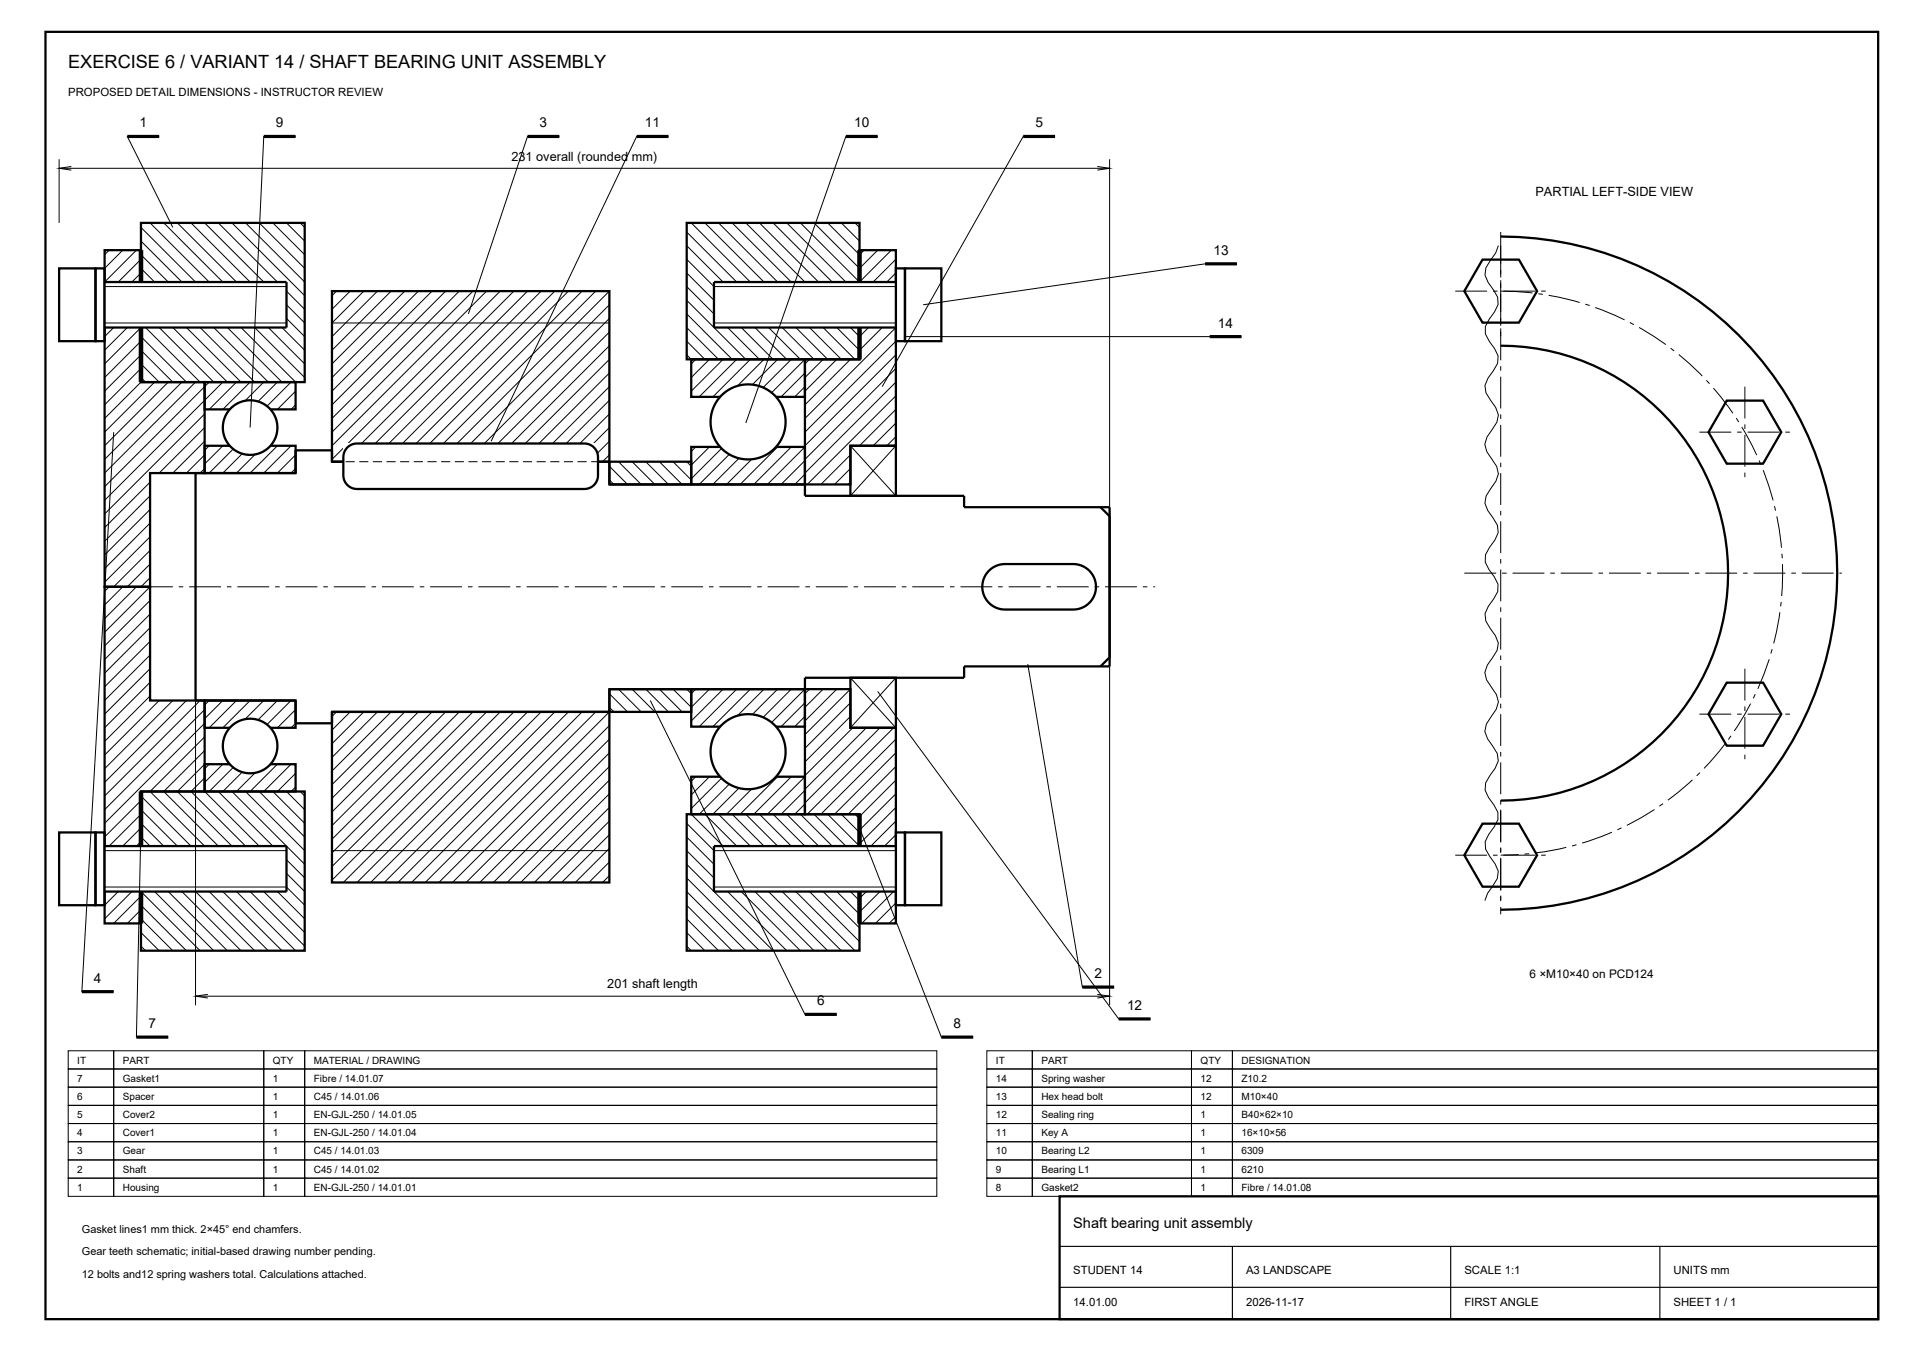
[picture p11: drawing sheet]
<svg xmlns="http://www.w3.org/2000/svg" width="420mm" height="297mm" viewBox="0 0 420 297" stroke-linecap="round" stroke-linejoin="round" font-family="sans-serif">
<path d="M10 7h403v283h-403zM31 49h36v35h-36zM151 49h38v30h-38zM45 98h20v6h-20zM45 84h20v6h-20zM43 104h22v-5h8v2.5h61v5h43v2.5h35v2.5h32v35h-32v2.5h-35v2.5h-43v5h-61v2.5h-8v-5h-22zM31 174h36v35h-36zM151 179h38v30h-38zM233 263h180v27h-180z" fill="none" stroke="#000" stroke-width=".5"/>
<path d="M233 274h180M271 274v16M319 274v16M365 274v16M233 283h180" fill="none" stroke="#000" stroke-width=".25"/>
<path d="M31 129h223" fill="none" stroke="#000" stroke-width=".22" stroke-dasharray="7 1.3 1 1.3" stroke-linecap="butt"/>
<g fill="none" stroke="#000" stroke-width=".22">
<path d="M31 50l34 34M31 53l31 31M31 56l28 28M31 59l25 25M33 49l34 34M36 49l31 31M39 49l28 28M42 49l25 25M45 49l22 22M48 49l19 19M51 49l16 16M54 49l13 13"/>
<path d="M57 49l10 10M60 49l7 7M63 49l4 4M66 49l1 1M151 51l28 28M151 54l25 25M151 57l22 22M152 49l30 30M155 49l30 30M158 49l30 30M161 49l28 28M164 49l25 25"/>
<path d="M167 49l22 22M170 49l19 19M173 49l16 16M176 49l13 13M179 49l10 10M182 49l7 7M185 49l4 4M188 49l1 1M31 62l22 22M31 65l19 19M31 68l16 16M31 71l13 13"/>
<path d="M31 74l10 10M31 77l7 7M151 60l19 19M151 63l16 16M151 66l13 13M151 69l10 10M151 72l7 7M151 75l4 4M151 78l1 1M31 80l4 4M31 83l1 1M46 98l-1 1"/>
<path d="M46 84l-1 1M49 98l-4 4M49 84l-4 4M52 98l-6 6M52 84l-6 6M55 98l-6 6M55 84l-6 6M58 98l-6 6M58 84l-6 6M61 98l-6 6M61 84l-6 6M64 98l-6 6"/>
<path d="M64 84l-6 6M65 86l-4 4M65 89l-1 1M65 100l-4 4M65 103l-1 1M31 175l34 34M31 178l31 31M33 174l34 34M36 174l31 31M39 174l28 28M42 174l25 25M45 174l22 22"/>
<path d="M48 174l19 19M51 174l16 16M54 174l13 13M57 174l10 10M60 174l7 7M63 174l4 4M66 174l1 1M152 179l30 30M155 179l30 30M158 179l30 30M161 179l28 28M164 179l25 25"/>
<path d="M167 179l22 22M170 179l19 19M173 179l16 16M176 179l13 13M179 179l10 10M182 179l7 7M185 179l4 4M188 179l1 1M31 181l28 28M31 184l25 25M31 187l22 22M31 190l19 19"/>
<path d="M31 193l16 16M31 196l13 13M31 199l10 10M151 181l28 28M151 184l25 25M151 187l22 22M151 190l19 19M151 193l16 16M151 196l13 13M151 199l10 10M31 202l7 7M31 205l4 4"/>
<path d="M31 208l1 1M151 202l7 7M151 205l4 4M151 208l1 1"/>
</g>
<circle cx="55" cy="94" r="6" fill="#fff"/>
<g fill="none" stroke="#000" stroke-width=".5">
<path d="M45 154h20v6h-20zM45 168h20v6h-20z"/>
<circle cx="55" cy="94" r="6"/>
</g>
<g fill="none" stroke="#000" stroke-width=".22">
<path d="M46 154l-1 1M49 154l-4 4M52 154l-6 6M55 154l-6 6M58 154l-6 6M61 154l-6 6M64 154l-6 6M65 156l-4 4M65 159l-1 1M46 168l-1 1M49 168l-4 4M52 168l-6 6"/>
<path d="M55 168l-6 6M58 168l-6 6M61 168l-6 6M64 168l-6 6M65 170l-4 4M65 173l-1 1"/>
</g>
<circle cx="55" cy="164" r="6" fill="#fff"/>
<g fill="none" stroke="#000" stroke-width=".5">
<path d="M152 79h25v8.3h-25zM152 98.3h25v8.2h-25z"/>
<circle cx="55" cy="164" r="6"/>
</g>
<g fill="none" stroke="#000" stroke-width=".22">
<path d="M153 79l-1 1M156 79l-4 4M159 79l-7 7M162 79l-8.2 8.3M165 79l-8.3 8.3M168 79l-8.3 8.3M171 79l-8.2 8.3M174 79l-8.3 8.3M177 79l-8.2 8.3M153 98.3l-1 .9M156 98.3l-4 4M159 98.3l-7 7"/>
<path d="M162 98.3l-8.2 8.2M165 98.3l-8.3 8.2M168 98.3l-8.3 8.2M171 98.3l-8.2 8.2M174 98.3l-8.3 8.2M177 98.3l-8.2 8.2M177 82l-5.2 5.3M177 85l-2.3 2.3M177 101.2l-5.2 5.3M177 104.2l-2.3 2.3"/>
</g>
<circle cx="164.5" cy="92.8" r="8.3" fill="#fff"/>
<g fill="none" stroke="#000" stroke-width=".5">
<path d="M152 151.5h25v8.3h-25zM152 170.8h25v8.2h-25z"/>
<circle cx="164.5" cy="92.7" r="8.2"/>
</g>
<g fill="none" stroke="#000" stroke-width=".22">
<path d="M153 151.5l-1 1M156 151.5l-4 4M159 151.5l-7 7M162 151.5l-8.2 8.3M165 151.5l-8.3 8.3M168 151.5l-8.3 8.3M171 151.5l-8.2 8.3M174 151.5l-8.3 8.3M177 151.5l-8.2 8.3M177 154.5l-5.2 5.3M177 157.5l-2.3 2.3M153 170.8l-1 .9"/>
<path d="M156 170.8l-4 4M159 170.8l-7 7M162 170.8l-8.2 8.2M165 170.8l-8.3 8.2M168 170.8l-8.3 8.2M171 170.8l-8.2 8.2M174 170.8l-8.3 8.2M177 170.8l-8.2 8.2M177 173.7l-5.2 5.3M177 176.8l-2.3 2.2"/>
</g>
<circle cx="164.5" cy="165.3" r="8.3" fill="#fff"/>
<g fill="none" stroke="#000" stroke-width=".5">
<path d="M73 64h61v37.5h-61zM73 156.5h61v37.5h-61z"/>
<circle cx="164.5" cy="165.3" r="8.3"/>
</g>
<g fill="none" stroke="#000" stroke-width=".22">
<path d="M74 64l-1 1M77 64l-4 4M80 64l-7 7h61M83 64l-10 10M86 64l-13 13M89 64l-16 16M92 64l-19 19M95 64l-22 22M98 64l-25 25M101 64l-28 28M104 64l-31 31M107 64l-34 34"/>
<path d="M110 64l-37 37M113 64l-37.5 37.5M116 64l-37.5 37.5M119 64l-37.5 37.5M122 64l-37.5 37.5M125 64l-37.5 37.5M128 64l-37.5 37.5M131 64l-37.5 37.5M134 64l-37.5 37.5M134 67l-34.5 34.5M134 70l-31.5 31.5M134 73l-28.5 28.5"/>
<path d="M134 76l-25.5 25.5M134 79l-22.5 22.5M134 82l-19.5 19.5M134 85l-16.5 16.5M134 88l-13.5 13.5M134 91l-10.5 10.5M134 94l-7.5 7.5M134 97l-4.5 4.5M134 100l-1.5 1.5M74 156.5l-1 1M77 156.5l-4 4M80 156.5l-7 7"/>
<path d="M83 156.5l-10 10M86 156.5l-13 13M89 156.5l-16 16M92 156.5l-19 19M95 156.5l-22 22M98 156.5l-25 25M101 156.5l-28 28M104 156.5l-31 31M107 156.5l-34 34M110 156.5l-37 37M113 156.5l-37.5 37.5M116 156.5l-37.5 37.5"/>
<path d="M119 156.5l-37.5 37.5M122 156.5l-37.5 37.5M125 156.5l-37.5 37.5M128 156.5l-37.5 37.5M131 156.5l-37.5 37.5M134 156.5l-37.5 37.5M134 159.5l-34.5 34.5M134 162.5l-31.5 31.5M134 165.5l-28.5 28.5M134 168.5l-25.5 25.5M134 171.5l-22.5 22.5M134 174.5l-19.5 19.5"/>
<path d="M134 177.5l-16.5 16.5M73 187h61M134 180.5l-13.5 13.5M134 183.5l-10.5 10.5M134 186.5l-7.5 7.5M134 189.5l-4.5 4.5M134 192.5l-1.5 1.5"/>
</g>
<path d="M75.5 97.5h56v10h-56z" fill-rule="evenodd" fill="#fff"/>
<path d="M23 55h8v29h14v20h-12v25h-10zM189 55h8v43h-10v8.5h-10v-27.5h12zM76.4 98.4a3 3 0 0 1 2.1-.9h50a3 3 0 0 1 3 3v4a3 3 0 0 1-3 3h-50a3 3 0 0 1-3-3v-4a3 3 0 0 1 .9-2.1zM187 98h10v11h-10zM134 101.5h18v5h-18zM23 129h10v25h12v20h-14v29h-8zM134 151.5h18v5h-18zM177 151.5h10v8.5h10v43h-8v-24h-12zM187 149h10v11h-10z" fill="none" stroke="#000" stroke-width=".5"/>
<path d="M73 101.5h61" fill="none" stroke="#000" stroke-width=".22" stroke-dasharray="2 1" stroke-linecap="butt"/>
<g fill="none" stroke="#000" stroke-width=".22">
<path d="M24 55l-1 1M27 55l-4 4M30 55l-7 7M31 57l-8 8M190 55l-1 1M193 55l-4 4M196 55l-7 7M197 57l-8 8M31 60l-8 8M31 63l-8 8M31 66l-8 8M31 69l-8 8"/>
<path d="M31 72l-8 8M31 75l-8 8M31 78l-8 8M178 79l-1 1M181 79l-4 4M184 79l-7 7M187 79l-10 10M197 60l-8 8M197 63l-8 8M197 66l-8 8M197 69l-8 8M197 72l-20 20"/>
<path d="M197 75l-20 20M197 78l-20 20M31 81l-8 8M31 84l-8 8M34 84l-11 11M37 84l-14 14M40 84l-17 17M43 84l-20 20M45 85l-22 22M45 88l-22 22M45 91l-22 22M45 94l-10 10"/>
<path d="M45 97l-7 7M187 98l10 11M197 81l-20 20M197 84l-20 20M197 87l-19.5 19.5M197 90l-8 8M197 93l-5 5M197 96l-2 2M197 98l-10 11M33 106l-10 10M33 109l-10 10M33 112l-10 10"/>
<path d="M33 115l-10 10M33 118l-10 10M45 100l-4 4M45 103l-1 1M134 102.5l4 4M134 105.5l1 1M136 101.5l5 5M139 101.5l5 5M142 101.5l5 5M145 101.5l5 5M148 101.5l4 4M151 101.5l1 1"/>
<path d="M187 100l-6.5 6.5M187 103l-3.5 3.5M187 106l-.5 .5M24 129l-1 1M27 129l-4 4M30 129l-7 7M33 121l-8 8M33 124l-5 5M33 127l-2 2M33 129l-10 10M33 132l-10 10M33 135l-10 10"/>
<path d="M33 138l-10 10M33 141l-10 10M33 144l-10 10M33 147l-10 10M33 150l-10 10M33 153l-10 10M35 154l-12 12M38 154l-15 15M41 154l-18 18M44 154l-21 21M45 156l-22 22M45 159l-22 22"/>
<path d="M134 152.5l4 4M134 155.5l1 1M136 151.5l5 5M139 151.5l5 5M142 151.5l5 5M145 151.5l5 5M148 151.5l4 4M151 151.5l1 1M178 151.5l-1 1M181 151.5l-4 4M184 151.5l-7 7M187 151.5l-10 10"/>
<path d="M187 154.5l-10 10M187 157.5l-10 10M187 149l10 11M187.5 160l-10.5 10.5M190.5 160l-13.5 13.5M193.5 160l-16.5 16.5M196.5 160l-19 19M197 149l-10 11M31 176l-8 8M31 179l-8 8M45 162l-12 12M45 165l-9 9"/>
<path d="M45 168l-6 6M45 171l-3 3M197 162.5l-16.5 16.5M197 165.5l-13.5 13.5M197 168.5l-10.5 10.5M197 171.5l-8 8M197 174.5l-8 8M197 177.5l-8 8M31 182l-8 8M31 185l-8 8M31 188l-8 8M31 191l-8 8"/>
<path d="M31 194l-8 8M31 197l-6 6M197 180.5l-8 8M197 183.5l-8 8M197 186.5l-8 8M197 189.5l-8 8M197 192.5l-8 8M197 195.5l-7.5 7.5M197 198.5l-4.5 4.5M31 200l-3 3M197 201.5l-1.5 1.5"/>
</g>
<path d="M31 55v29M189 55v24M31 174v29M189 179v24" fill="none" stroke="#000" stroke-width="1" stroke-linecap="butt"/>
<path d="M23 62h40v10h-40z" fill-rule="evenodd" fill="#fff"/>
<path d="M13 59h8v16h-8zM21 59h2v16h-2zM23 62h40v10h-40" fill="none" stroke="#000" stroke-width=".5"/>
<path d="M23 63h40M23 71h40" fill="none" stroke="#000" stroke-width=".22"/>
<path d="M157 62h40v10h-40z" fill-rule="evenodd" fill="#fff"/>
<path d="M197 59h2v16h-2zM199 59h8v16h-8zM197 62h-40v10h40" fill="none" stroke="#000" stroke-width=".5"/>
<path d="M157 63h40M157 71h40" fill="none" stroke="#000" stroke-width=".22"/>
<path d="M23 186h40v10h-40z" fill-rule="evenodd" fill="#fff"/>
<path d="M13 183h8v16h-8zM21 183h2v16h-2zM23 186h40v10h-40" fill="none" stroke="#000" stroke-width=".5"/>
<path d="M23 187h40M23 195h40" fill="none" stroke="#000" stroke-width=".22"/>
<path d="M157 186h40v10h-40z" fill-rule="evenodd" fill="#fff"/>
<path d="M326 57.1h8l4 6.9-4 6.9h-8l-4-6.9zM330 52a74 74 0 0 1 74 74 74 74 0 0 1-74 74M330 76a50 50 0 0 1 50 50 50 50 0 0 1-50 50M379.7 88.1h8l4 6.9-4 6.9h-8l-4-6.9zM242 111.5l2 2v31l-2 2M217.5 125.5a5 5 0 0 1 3.5-1.5h15a5 5 0 0 1 5 5 5 5 0 0 1-5 5h-15a5 5 0 0 1-4.6-3.1 5 5 0 0 1 1.1-5.4zM379.7 150.1h8l4 6.9-4 6.9h-8l-4-6.9zM197 183h2v16h-2zM197 186h-40v10h40M199 183h8v16h-8zM326 181.1h8l4 6.9-4 6.9h-8l-4-6.9z" fill="none" stroke="#000" stroke-width=".5"/>
<g fill="none" stroke="#000" stroke-width=".22">
<path d="M13 35v14M13 37h231M15.7 36.6l-2.7 .4 2.7 .4M35 30h-7l10 20M65 30h-7l-3 64M123 30h-7l-13 39M147 30h-7l-32 67M193 30h-7l-22 63M232 30h-7l-31 55M241.3 36.6l2.7 .4-2.7 .4M244 35v76.5M272 58h-7l-62 9"/>
<path d="M329.5 54l-.6 1.6-2.1 3.3-.3 1.6 .7 1.6 2.1 3.2 .1 1.6-.8 1.7-1.1 1.6-.9 1.6v1.6l.9 1.6 1.2 1.7 .7 1.6-.1 1.6-2.1 3.2-.7 1.6 .3 1.7 2.1 3.2 .6 1.6-.3 1.6-2.2 3.3-.5 1.6 .4 1.6 2.2 3.2 .4 1.7-.5 1.6-2.2 3.2-.3 1.6 .7 1.6 2.1 3.3 .1 1.6-.7 1.6-1.2 1.6-.8 1.7-.1 1.6 2.8 4.8-.1 1.6-.8 1.7-1.2 1.6-.7 1.6 .1 1.6 2.1 3.3 .7 1.6-.3 1.6-2.2 3.2-.5 1.6 .4 1.7 2.2 3.2 .4 1.6-.5 1.6-2.2 3.3-.3 1.6 .6 1.6 2.1 3.2 .3 1.7-.7 1.6-2.1 3.2-.1 1.6 .7 1.6 1.2 1.7 .9 1.6v1.6l-.9 1.6-1.1 1.6-.8 1.7 .1 1.6 2.1 3.2 .7 1.6-.3 1.6-2.1 3.3-.6 1.6M199 74h74M25 95l-7 123h7M43 154v67M143 154l34 69h7M193 152l53 72h7M226 146l12 71h7M244 146.5v74.5M31 181l-1 47h7M157 187h40M157 195h40M189 182l18 46h7"/>
<path d="M43 219h201M45.7 218.6l-2.7 .4 2.7 .4M241.3 218.6l2.7 .4-2.7 .4M15 231h10v4h-10zM15 235h10v4h-10zM15 239h10v4h-10zM25 231h33v4h-33zM25 235h33v4h-33zM25 239h33v4h-33zM58 231h9v4h-9zM58 235h9v4h-9zM58 239h9v4h-9z"/>
<path d="M67 231h139v4h-139zM67 235h139v4h-139zM67 239h139v4h-139zM217 231h10v4h-10zM217 235h10v4h-10zM217 239h10v4h-10zM227 231h35v4h-35zM227 235h35v4h-35zM227 239h35v4h-35zM262 231h9v4h-9zM262 235h9v4h-9zM262 239h9v4h-9z"/>
<path d="M271 231h142v4h-142zM271 235h142v4h-142zM271 239h142v4h-142zM15 243h10v4h-10zM15 247h10v4h-10zM15 251h10v4h-10zM15 255h10v4h-10zM15 259h10v4h-10zM25 243h33v4h-33zM25 247h33v4h-33zM25 251h33v4h-33zM25 255h33v4h-33z"/>
<path d="M25 259h33v4h-33zM58 243h9v4h-9zM58 247h9v4h-9zM58 251h9v4h-9zM58 255h9v4h-9zM58 259h9v4h-9zM67 243h139v4h-139zM67 247h139v4h-139zM67 251h139v4h-139zM67 255h139v4h-139zM67 259h139v4h-139zM217 243h10v4h-10z"/>
<path d="M217 247h10v4h-10zM217 251h10v4h-10zM217 255h10v4h-10zM217 259h10v4h-10zM227 243h35v4h-35zM227 247h35v4h-35zM227 251h35v4h-35zM227 255h35v4h-35zM227 259h35v4h-35zM262 243h9v4h-9zM262 247h9v4h-9zM262 251h9v4h-9z"/>
<path d="M262 255h9v4h-9zM262 259h9v4h-9zM271 243h142v4h-142zM271 247h142v4h-142zM271 251h142v4h-142zM271 255h142v4h-142zM271 259h142v4h-142z"/>
</g>
<path d="M330 51v150M330 54v20M320 64h20M330 64a62 62 0 0 1 62 62 62 62 0 0 1-62 62M373.7 95h20M383.7 85v20M322 126h83M373.7 157h20M383.7 147v20M330 178v20M320 188h20" fill="none" stroke="#000" stroke-width=".22" stroke-dasharray="7 1.3 1 1.3" stroke-linecap="butt"/>
<g fill="none" stroke="#000" stroke-width=".7" stroke-linecap="butt">
<path d="M28 30h7M58 30h7M116 30h7M140 30h7M186 30h7M225 30h7M265 58h7M266 74h7M18 218h7M238 217h7M30 228h7M177 223h7"/>
<path d="M207 228h7M246 224h7"/>
</g>
<text font-size="4" x="15" y="15">EXERCISE 6 / VARIANT 14 / SHAFT BEARING UNIT ASSEMBLY</text>
<text font-size="3.2" x="236" y="270">Shaft bearing unit assembly</text>
<g font-size="3">
<text x="30.7" y="28">1</text>
<text x="60.7" y="28">9</text>
<text x="118.7" y="28">3</text>
<text x="141.8" y="28">11</text>
<text x="187.8" y="28">10</text>
<text x="227.7" y="28">5</text>
<text x="266.8" y="56">13</text>
<text x="267.8" y="72">14</text>
<text x="240.7" y="215">2</text>
<text x="20.7" y="216">4</text>
<text x="179.7" y="221">6</text>
<text x="32.7" y="226">7</text>
<text x="209.7" y="226">8</text>
<text x="247.8" y="222">12</text>
</g>
<g font-size="2.8">
<text x="112.5" y="35.3">231 overall (rounded mm)</text>
<text x="337.7" y="43">PARTIAL LEFT-SIDE VIEW</text>
<text x="133.5" y="217.3">201 shaft length</text>
</g>
<text font-size="2.6" x="336.3" y="215">6 ×M10×40 on PCD124</text>
<g font-size="2.5">
<text x="15" y="21">PROPOSED DETAIL DIMENSIONS - INSTRUCTOR REVIEW</text>
<text x="236" y="280">STUDENT 14</text>
<text x="274" y="280">A3 LANDSCAPE</text>
<text x="322" y="280">SCALE 1:1</text>
<text x="368" y="280">UNITS mm</text>
<text x="236" y="287">14.01.00</text>
<text x="274" y="287">2026-11-17</text>
<text x="322" y="287">FIRST ANGLE</text>
<text x="368" y="287">SHEET 1 / 1</text>
</g>
<g font-size="2.4">
<text x="18" y="271">Gasket lines1 mm thick. 2×45° end chamfers.</text>
<text x="18" y="276">Gear teeth schematic; initial-based drawing number pending.</text>
<text x="18" y="281">12 bolts and12 spring washers total. Calculations attached.</text>
</g>
<g font-size="2.2">
<text x="17" y="233.8">IT</text>
<text x="27" y="233.8">PART</text>
<text x="60" y="233.8">QTY</text>
<text x="69" y="233.8">MATERIAL / DRAWING</text>
<text x="219" y="233.8">IT</text>
<text x="229" y="233.8">PART</text>
<text x="264" y="233.8">QTY</text>
<text x="273" y="233.8">DESIGNATION</text>
<text x="17" y="237.8">7</text>
<text x="27" y="237.8">Gasket1</text>
<text x="60" y="237.8">1</text>
<text x="69" y="237.8">Fibre / 14.01.07</text>
<text x="219" y="237.8">14</text>
<text x="229" y="237.8">Spring washer</text>
<text x="264" y="237.8">12</text>
<text x="273" y="237.8">Z10.2</text>
<text x="17" y="241.8">6</text>
<text x="17" y="245.8">5</text>
<text x="27" y="241.8">Spacer</text>
<text x="27" y="245.8">Cover2</text>
<text x="60" y="241.8">1</text>
<text x="60" y="245.8">1</text>
<text x="69" y="241.8">C45 / 14.01.06</text>
<text x="69" y="245.8">EN-GJL-250 / 14.01.05</text>
<text x="219" y="241.8">13</text>
<text x="219" y="245.8">12</text>
<text x="229" y="241.8">Hex head bolt</text>
<text x="229" y="245.8">Sealing ring</text>
<text x="264" y="241.8">12</text>
<text x="264" y="245.8">1</text>
<text x="273" y="241.8">M10×40</text>
<text x="273" y="245.8">B40×62×10</text>
<text x="17" y="249.8">4</text>
<text x="27" y="249.8">Cover1</text>
<text x="60" y="249.8">1</text>
<text x="69" y="249.8">EN-GJL-250 / 14.01.04</text>
<text x="219" y="249.8">11</text>
<text x="229" y="249.8">Key A</text>
<text x="264" y="249.8">1</text>
<text x="273" y="249.8">16×10×56</text>
<text x="17" y="253.8">3</text>
<text x="17" y="257.8">2</text>
<text x="27" y="253.8">Gear</text>
<text x="27" y="257.8">Shaft</text>
<text x="60" y="253.8">1</text>
<text x="60" y="257.8">1</text>
<text x="69" y="253.8">C45 / 14.01.03</text>
<text x="69" y="257.8">C45 / 14.01.02</text>
<text x="219" y="253.8">10</text>
<text x="219" y="257.8">9</text>
<text x="229" y="253.8">Bearing L2</text>
<text x="229" y="257.8">Bearing L1</text>
<text x="264" y="253.8">1</text>
<text x="264" y="257.8">1</text>
<text x="273" y="253.8">6309</text>
<text x="273" y="257.8">6210</text>
<text x="17" y="261.8">1</text>
<text x="27" y="261.8">Housing</text>
<text x="60" y="261.8">1</text>
<text x="69" y="261.8">EN-GJL-250 / 14.01.01</text>
<text x="219" y="261.8">8</text>
<text x="229" y="261.8">Gasket2</text>
<text x="264" y="261.8">1</text>
<text x="273" y="261.8">Fibre / 14.01.08</text>
</g>
</svg>
